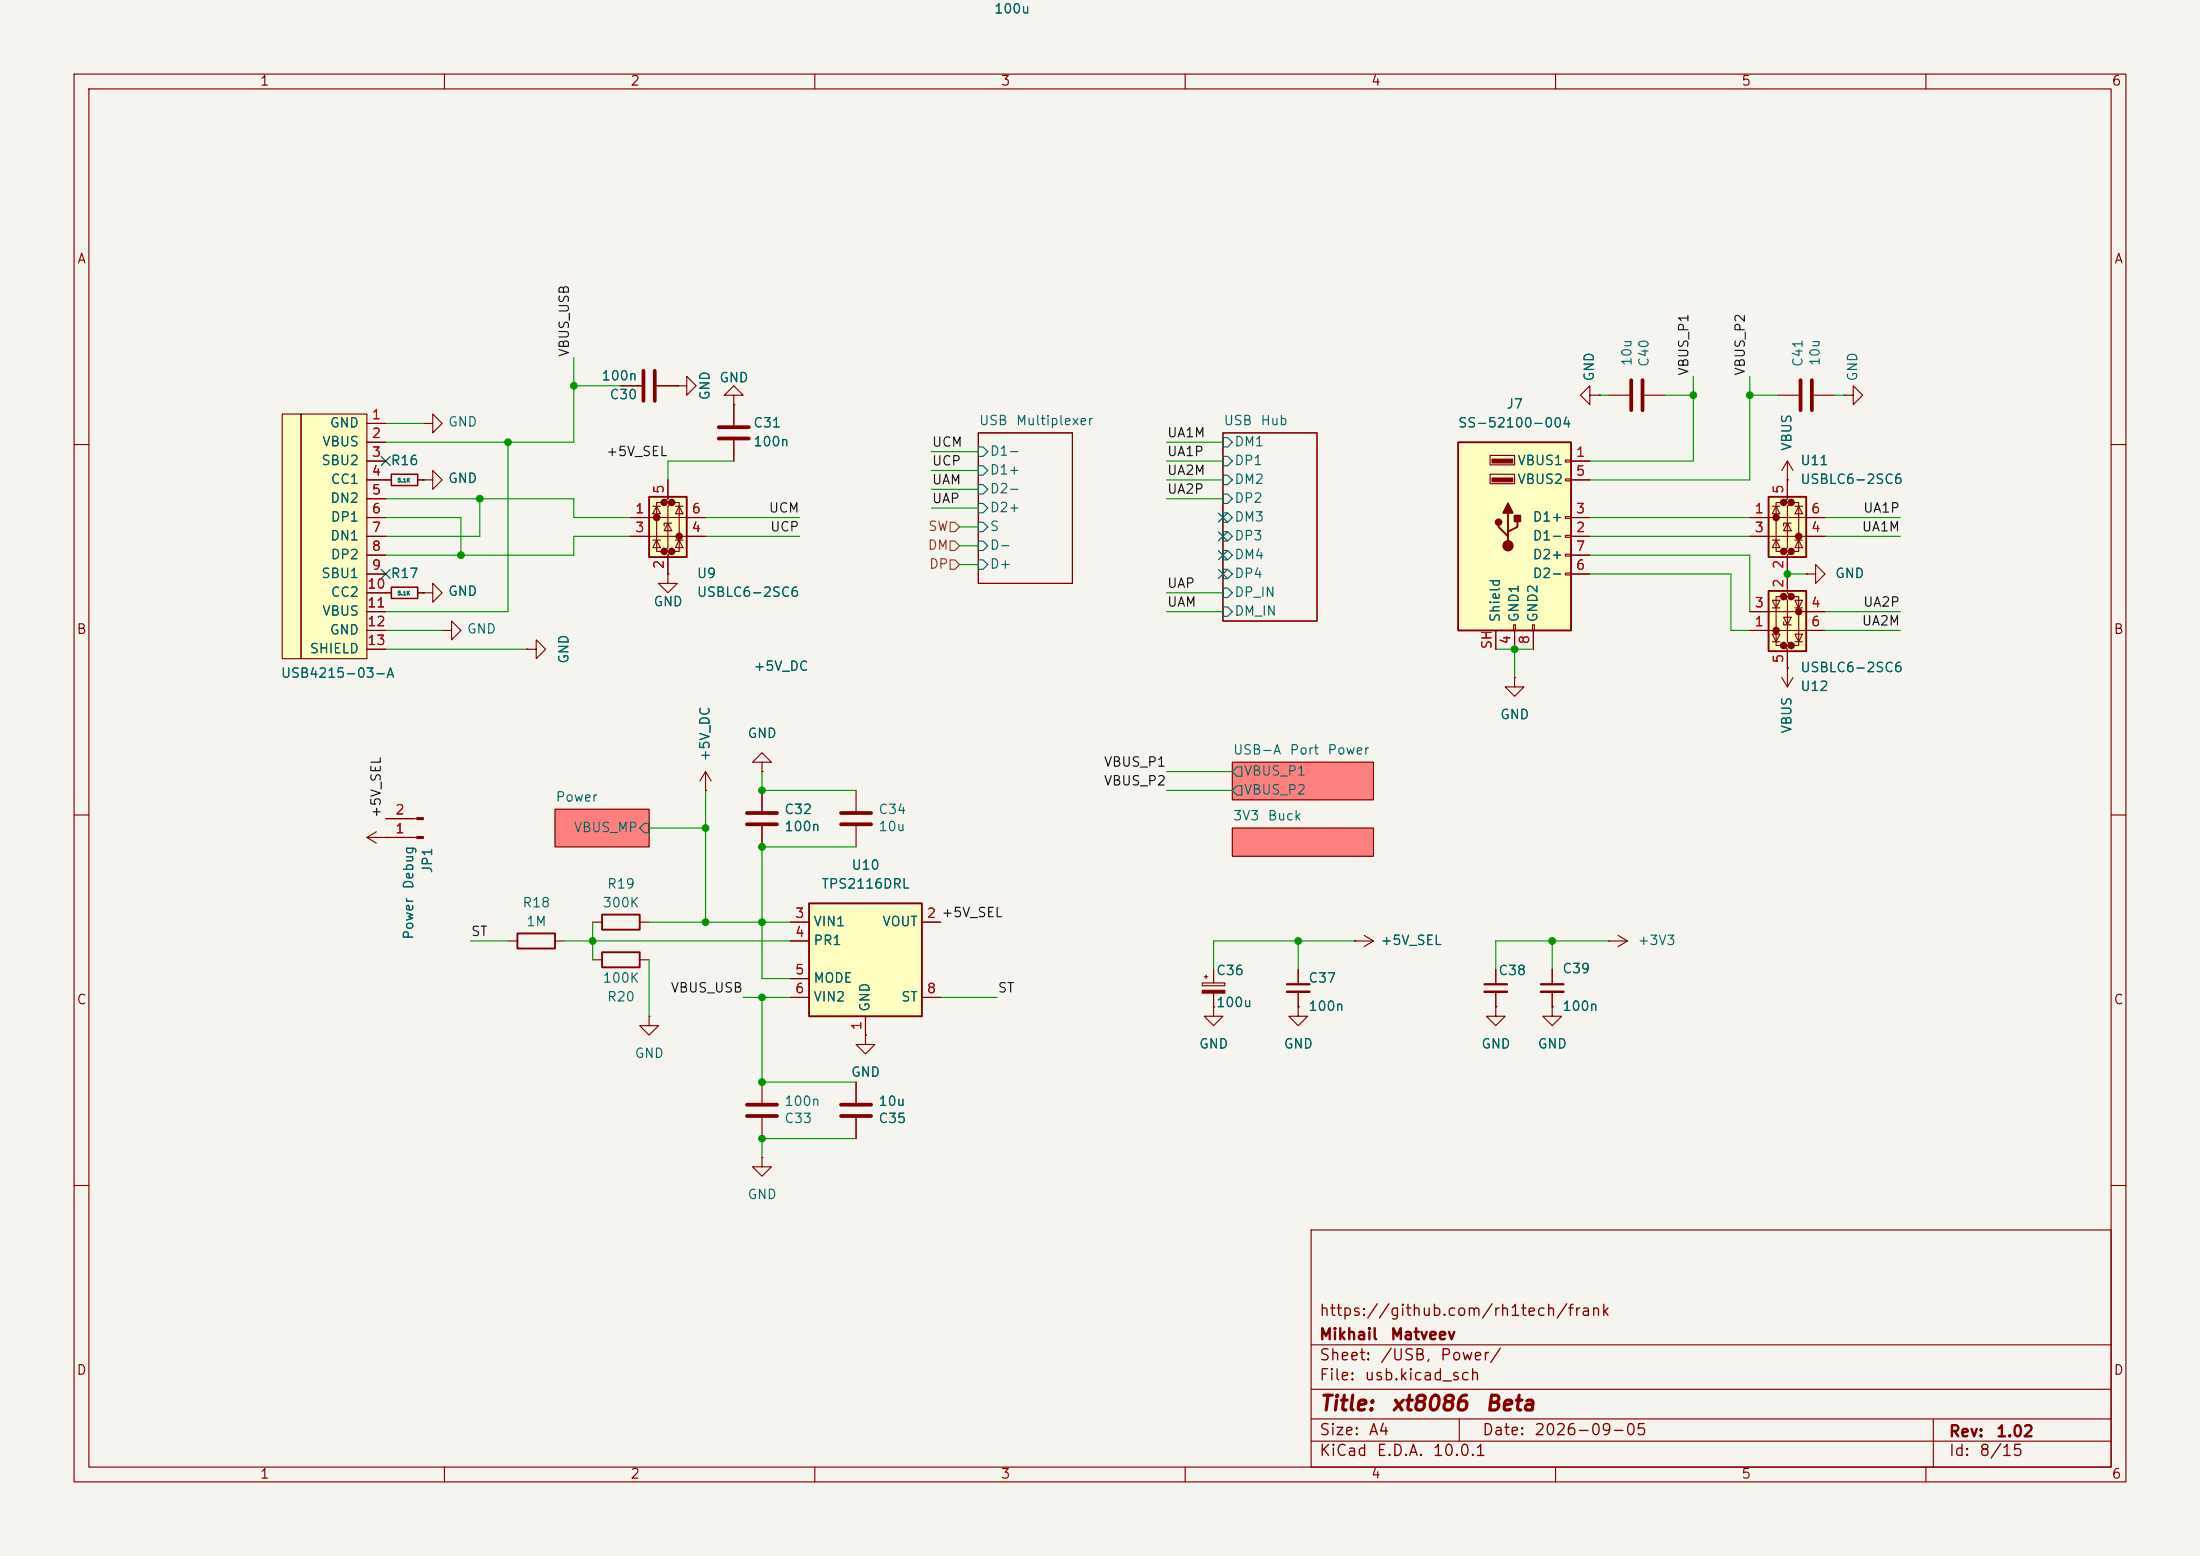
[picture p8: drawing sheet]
<svg xmlns="http://www.w3.org/2000/svg" width="297mm" height="210mm" viewBox="0 0 297 210" stroke-linecap="round" stroke-linejoin="round" font-family="sans-serif">
<path d="M0 0h297v210h-297z" fill="#f5f4ef" stroke="#f5f4ef" stroke-width=".14"/>
<g fill="none" stroke="#840000" stroke-width=".15">
<path d="M10 10h277v190h-277zM12 12h273v186h-273zM60 10v2M110 10v2M160 10v2M210 10v2M260 10v2M132.1 58.4h12.7v20.3h-12.7zM165.1 58.4h12.7v25.4h-12.7zM10 60h2M285 60h2M10 110h2"/>
<path d="M74.9 109.2h12.7v5.1h-12.7zM102.9 106.7v2.8M102.9 111.5v2.8M166.4 102.9h19v5.1h-19zM166.4 111.8h19v3.8h-19zM285 110h2M10 160h2M177 166h108v32h-108zM285 160h2M60 198v2M110 198v2M160 198v2"/>
<path d="M177 194.5h108M177 191.5h108M177 187.5h108M177 181.5h108M197 191.5v3M210 198v2M260 198v2M261 191.5v6.5"/>
</g>
<g fill="#ff7f7f" stroke="#ff7f7f" stroke-width=".14">
<path d="M166.4 102.9h19v5.1h-19z"/>
<path d="M74.9 109.2h12.7v5.1h-12.7z"/>
<path d="M166.4 111.8h19v3.8h-19z"/>
</g>
<g fill="none" stroke="#006464" stroke-width=".15">
<path d="M165.1 59.1h.6l.7 .6-.7 .6h-.6zM132.1 75.6h.6l.6 .6-.6 .6h-.6zM132.1 73h.6l.6 .7-.6 .6h-.6zM132.1 70.5h.6l.6 .6-.6 .7h-.6zM132.1 62.9h.6l.6 .6-.6 .6h-.6zM132.1 60.3h.6l.6 .7-.6 .6h-.6zM132.1 67.9h.6l.6 .7-.6 .6h-.6zM132.1 65.4h.6l.6 .6-.6 .7h-.6zM165.1 64.1h.6l.7 .7-.7 .6h-.6zM165.1 69.2h.6l.7 .7-.7 .6h-.6zM165.1 74.3h.6l.7 .6-.7 .7h-.6zM165.1 61.6h.6l.7 .6-.7 .7h-.6z"/>
<path d="M165.1 66.7h.6l.7 .6-.7 .6h-.6zM165.1 71.8h.6l.7 .6-.7 .6h-.6zM165.1 76.8h.6l.7 .7-.7 .6h-.6zM165.1 79.4h.6l.7 .6-.7 .6h-.6zM165.1 81.9h.6l.7 .7-.7 .6h-.6zM87 111.1h.6v1.3h-.6l-.6-.6zM166.4 104.1l.6-.6h.6v1.3h-.6zM167 106h.6v1.3h-.6l-.6-.6z"/>
</g>
<path d="M100.8 109.7h4.1M100.8 111.3h4.1" fill="none" stroke="#840000" stroke-width=".51"/>
<path d="M109.2 121.9h15.3v15.3h-15.3z" fill="#ffffc2"/>
<path d="M109.2 121.9h15.3v15.3h-15.3z" fill="none" stroke="#840000" stroke-width=".25"/>
<g fill="none" stroke="#840000" stroke-width=".15">
<path d="M91.4 52.1h1.3v-1.3l1.3 1.3-1.3 1.2v-1.2M91.4 52.1h.1M99.1 53.3h1.2l-1.2-1.2-1.3 1.2h1.3v1.3M99.1 54.6h.1M99.1 54.6v2.8M99.1 59.4v2.8M115.6 106.7v2.8M115.6 111.5v2.8M106.7 124.5h2.5M106.7 127h2.5M106.7 132.1h2.5M106.7 134.6h2.5"/>
<path d="M116.8 137.2v2.5M124.5 124.5h2.5M124.5 134.6h2.5"/>
</g>
<path d="M97 57.7h4.1M97 59.2h4.1M113.5 109.7h4.1M113.5 111.3h4.1" fill="none" stroke="#840000" stroke-width=".51"/>
<path d="M87.6 67.1h5.1v8.1h-5.1z" fill="#ffffc2"/>
<g fill="#840000" stroke="#840000" stroke-width=".51">
<circle cx="88.6" cy="69.8" r=".25"/>
<circle cx="89.7" cy="67.8" r=".25"/>
<circle cx="89.7" cy="74.4" r=".25"/>
<circle cx="90.7" cy="67.8" r=".25"/>
<circle cx="90.7" cy="74.4" r=".25"/>
<circle cx="91.7" cy="72.4" r=".25"/>
</g>
<g fill="none" stroke="#840000" stroke-width=".15">
<path d="M57.1 57.2h1.3v-1.3l1.3 1.3-1.3 1.2v-1.2M57.1 57.2h.1M85.1 69.9h10.1M85.1 72.4h10.1M88.1 72.9h1.1M88.1 68.3h1.1M88.6 68.3l.6 1h-1.1zM88.6 72.9l.6 1h-1.1zM89.7 67.8h-1.1v6.6h1.1M90.2 64.8v2.5l-.5 .5h1l-.5 .5v5.6l-.5 .5h1l-.5 .5v2.6M90.2 70.6l.5 1h-1zM90.2 77.5v1.2h1.2l-1.2 1.3-1.3-1.3h1.3"/>
<path d="M90.2 77.5h.1M90.7 70.6h-1v.4M90.7 67.8h1v6.6h-1M91.2 72.9h1M91.2 68.3h1M91.7 68.3l.5 1h-1zM91.7 72.9l.5 1h-1zM52.1 80h.7M56.4 80h.7M59.7 85.1h1.3v-1.3l1.2 1.3-1.2 1.3v-1.3M59.7 85.1h.1M71.1 87.6h1.3v-1.2l1.3 1.2-1.3 1.3v-1.3"/>
<path d="M71.1 87.6h.1M204.5 91.4v1.3h1.2l-1.2 1.3-1.3-1.3h1.3M204.5 91.4h.1M240.5 91.4l.8 1.3M241.3 90.2h.1M241.3 90.2v2.5M242.1 91.4l-.8 1.3M209.5 135.9v1.3h1.3l-1.3 1.2-1.2-1.2h1.2M209.5 135.9h.1M209.5 130.8v2M209.5 133.9v2M217.2 127h.1"/>
<path d="M217.2 127h2.5M218.4 126.2l1.3 .8M219.7 127l-1.3 .8"/>
</g>
<path d="M87.6 67.1h5.1v8.1h-5.1z" fill="none" stroke="#840000" stroke-width=".25"/>
<path d="M208 132.8h3.1" fill="none" stroke="#840000" stroke-width=".3"/>
<path d="M208 133.9h3.1" fill="none" stroke="#840000" stroke-width=".33"/>
<path d="M52.8 79.2h3.6v1.6h-3.6z" fill="none" stroke="#840000" stroke-width=".2"/>
<g fill="#ffffc2">
<path d="M38.1 55.9h2.5v33h-2.5z"/>
<path d="M40.6 55.9h8.9v33h-8.9z"/>
</g>
<g fill="none" stroke="#840000" stroke-width=".15">
<path d="M38.1 55.9h2.5v33h-2.5zM40.6 55.9h8.9v33h-8.9zM49.5 57.2h2.6M49.5 59.7h2.6M214.6 53.3v-1.2l-1.2 1.2 1.2 1.3v-1.3h1.3M215.9 53.3h.1M217.2 53.3h2.8M222 53.3h2.8M240 53.3h2.8M244.9 53.3h2.7M248.9 53.3h1.3v1.3l1.3-1.3-1.3-1.2v1.2M248.9 53.3h.1"/>
<path d="M49.5 62.2h2.6M49.5 64.8h3.3M49.5 67.3h2.6M49.5 69.9h2.6M49.5 72.4h2.6M49.5 74.9h2.6M49.5 77.5h2.6M56.4 64.8h.7M57.1 64.8h1.3v-1.3l1.3 1.3-1.3 1.2v-1.2M57.1 64.8h.1M241.3 64.8h.1M241.3 62.2l-.8 1.3"/>
<path d="M241.3 62.2l.8 1.3M241.3 62.2v2.6M49.5 80h2.6M49.5 82.6h2.6M49.5 85.1h2.6M49.5 87.6h2.6M57.1 80h1.3v-1.3l1.3 1.3-1.3 1.3v-1.3M57.1 80h.1"/>
</g>
<path d="M52.8 64h3.6v1.5h-3.6z" fill="none" stroke="#840000" stroke-width=".2"/>
<path d="M220.2 51.3v4.1M221.7 51.3v4.1M243.1 51.3v4.1M244.6 51.3v4.1" fill="none" stroke="#840000" stroke-width=".51"/>
<path d="M238.8 79.8h5v8.1h-5z" fill="#ffffc2"/>
<g fill="#840000" stroke="#840000" stroke-width=".51">
<circle cx="239.8" cy="85.1" r=".25"/>
<circle cx="240.8" cy="87.1" r=".25"/>
<circle cx="240.8" cy="80.5" r=".25"/>
<circle cx="241.8" cy="87.1" r=".25"/>
<circle cx="241.8" cy="80.5" r=".25"/>
<circle cx="242.8" cy="82.5" r=".25"/>
</g>
<g fill="none" stroke="#840000" stroke-width=".15">
<path d="M241.3 77.5v2.5l.5 .5h-1l.5 .5v5.6l.5 .5h-1l.5 .5v2.6M243.8 77.5h1.3v-1.3l1.3 1.3-1.3 1.2v-1.2M243.8 77.5h.1M236.2 85.1h10.2M236.2 82.6h10.2M239.3 85.6h1l-.5 1zM239.3 81h1l-.5 1zM239.3 82h1M239.3 86.6h1M240.8 83.9v.4h1M240.8 83.3h1l-.5 1zM240.8 80.5h-1v6.6h1"/>
<path d="M241.8 80.5h1v6.6h-1M242.3 85.6h1l-.5 1zM242.3 81h1l-.5 1zM242.3 82h1M242.3 86.6h1M68.6 127h1.2M74.9 127h1.3M87.6 137.2v1.2h-1.2l1.2 1.3 1.3-1.3h-1.3M87.6 137.2h.1M116.8 139.7v1.3h1.3l-1.3 1.2-1.2-1.2h1.2M116.8 139.7h.1M115.6 146.1v2.7"/>
<path d="M115.6 150.9v2.8"/>
</g>
<path d="M238.8 79.8h5v8.1h-5zM69.8 126h5.1v2h-5.1z" fill="none" stroke="#840000" stroke-width=".25"/>
<path d="M113.5 150.6h4.1M113.5 149.1h4.1" fill="none" stroke="#840000" stroke-width=".51"/>
<path d="M196.8 59.7h15.3v25.4h-15.3z" fill="#ffffc2"/>
<path d="M196.8 59.7h15.3v25.4h-15.3zM202.3 70.5v.6l1.3 1.3v.6M203.6 69.2v2.6M204.9 69.9v1.2l-1.3 .7v.6M81.3 128.5h5.1v2.1h-5.1z" fill="none" stroke="#840000" stroke-width=".25"/>
<g fill="#840000" stroke="#840000" stroke-width=".25">
<path d="M203.6 67.9l.6 1.3h-1.3z"/>
<path d="M204.5 69.6h.7v.8h-.7z"/>
<circle cx="202.3" cy="70.5" r=".38"/>
<circle cx="203.6" cy="73.7" r=".63"/>
</g>
<g fill="#840000" stroke="#840000" stroke-width=".15">
<path d="M201.4 62h2.8v.5h-2.8z"/>
<path d="M201.4 64.5h2.8v.5h-2.8z"/>
</g>
<g fill="none" stroke="#840000" stroke-width=".15">
<path d="M201.2 61.5h3.3v1.2h-3.3zM201.2 64h3.3v1.3h-3.3zM211.3 62.1h.8v.3h-.8zM211.3 64.6h.8v.3h-.8zM211.3 69.7h.8v.3h-.8zM211.3 72.3h.8v.2h-.8zM211.3 74.8h.8v.3h-.8zM211.3 77.3h.8v.3h-.8zM212.1 62.2h2.5M212.1 72.4h2.5M212.1 69.9h2.5M212.1 64.8h2.5"/>
<path d="M212.1 77.5h2.5M212.1 74.9h2.5M201.9 85.1v2.5M204.3 84.3h.3v.8h-.3zM204.5 85.1v2.5M206.9 84.3h.2v.8h-.2zM207 85.1v2.5M80 129.5h1.3M86.4 129.5h1.2M102.9 146.1v2.7M102.9 150.9v2.8"/>
</g>
<path d="M100.8 150.6h4.1M100.8 149.1h4.1" fill="none" stroke="#840000" stroke-width=".51"/>
<path d="M238.8 67.1h5v8.1h-5z" fill="#ffffc2"/>
<g fill="#840000" stroke="#840000" stroke-width=".51">
<circle cx="239.8" cy="69.8" r=".25"/>
<circle cx="240.8" cy="67.8" r=".25"/>
<circle cx="240.8" cy="74.4" r=".25"/>
<circle cx="241.8" cy="67.8" r=".25"/>
<circle cx="241.8" cy="74.4" r=".25"/>
<circle cx="242.8" cy="72.4" r=".25"/>
</g>
<g fill="none" stroke="#840000" stroke-width=".15">
<path d="M49.5 57.2h2.6M49.5 59.7h2.6M83.8 52.1h2.8M88.6 52.1h2.8M91.4 52.1h.1M99.1 54.6h.1M99.1 54.6v2.8M99.1 59.4v2.8M215.9 53.3h.1M49.5 69.9h2.6M49.5 72.4h2.6M49.5 62.2h2.6"/>
<path d="M49.5 64.8h3.3M49.5 67.3h2.6M49.5 74.9h2.6M49.5 77.5h2.6M56.4 64.8h.7M57.1 64.8h.1M85.1 69.9h2.5M85.1 72.4h2.5M90.2 77.5h.1M90.2 64.8v2.5M90.2 74.9v2.6M92.7 69.9h2.5"/>
<path d="M92.7 72.4h2.5M212.1 69.9h2.5M212.1 72.4h2.5M212.1 62.2h2.5M212.1 64.8h2.5M212.1 74.9h2.5M212.1 77.5h2.5M236.2 69.9h10.2M236.2 72.4h10.2M239.3 72.9h1M239.3 68.3h1M239.8 68.3l.5 1h-1z"/>
<path d="M239.8 72.9l.5 1h-1zM240.8 67.8h-1v6.6h1M241.3 64.8v2.5l-.5 .5h1l-.5 .5v5.6l-.5 .5h1l-.5 .5v5.1M241.3 70.6l.5 1h-1zM241.3 64.8h.1M241.8 70.6h-1v.4M241.8 67.8h1v6.6h-1M242.3 72.9h1M242.3 68.3h1M242.8 68.3l.5 1h-1zM242.8 72.9l.5 1h-1zM243.8 77.5h.1"/>
<path d="M49.5 80h3.3M49.5 82.6h2.6M49.5 85.1h2.6M49.5 87.6h2.6M56.4 80h.7M57.1 80h.1M71.1 87.6h.1M201.9 85.1v2.5M204.5 91.4h.1M204.5 85.1v2.5M207 85.1v2.5M236.2 82.6h2.6"/>
<path d="M236.2 85.1h2.6M241.3 90.2h.1M241.3 87.6v2.6M243.8 82.6h2.6M243.8 85.1h2.6M49.5 113l1.3 .8M49.5 113h6.8M50.8 112.3l-1.3 .7M52.1 113h.1M52.1 110.5h4.2M95.2 106.7h.1M95.2 104.1l-.7 1.3"/>
<path d="M95.2 104.1l.8 1.3M95.2 104.1v2.6M102.9 102.9h1.2l-1.2-1.3-1.3 1.3h1.3v1.2M102.9 104.1h.1M102.9 106.7v2.8M102.9 111.5v2.8M80 124.5h1.3M86.4 124.5h1.2M106.7 127h2.5M106.7 124.5h2.5M106.7 132.1h2.5M106.7 134.6h2.5"/>
<path d="M116.8 139.7h.1M116.8 137.2v2.5M124.5 124.5h2.5M124.5 134.6h2.5M162.3 132.7h3.1v.3h-3.1zM162.6 131.8h.5M162.8 131.6v.5M163.8 135.9v1.3h1.3l-1.3 1.2-1.2-1.2h1.2M163.8 135.9h.1M163.8 130.8v1.9M163.8 134v1.9M175.3 135.9v1.3h1.2l-1.2 1.2-1.3-1.2h1.3"/>
<path d="M175.3 135.9h.1M175.3 130.8v2M175.3 133.9v2M182.9 127h.1M182.9 127h2.5M184.1 126.2l1.3 .8M185.4 127l-1.3 .8M201.9 135.9v1.3h1.3l-1.3 1.2-1.2-1.2h1.2M201.9 135.9h.1M201.9 130.8v2M201.9 133.9v2M209.5 135.9h.1"/>
<path d="M209.5 130.8v2M209.5 133.9v2M102.9 156.2v1.3h-1.3l1.3 1.3 1.2-1.3h-1.2M102.9 156.2h.1M115.6 146.1v2.7M115.6 150.9v2.8"/>
</g>
<path d="M238.8 67.1h5v8.1h-5zM81.3 123.4h5.1v2.1h-5.1z" fill="none" stroke="#840000" stroke-width=".25"/>
<path d="M173.7 132.8h3.1M200.4 132.8h3.1" fill="none" stroke="#840000" stroke-width=".3"/>
<path d="M173.7 133.9h3.1M200.4 133.9h3.1" fill="none" stroke="#840000" stroke-width=".33"/>
<path d="M86.9 50v4.1M88.4 50v4.1" fill="none" stroke="#840000" stroke-width=".51"/>
<g fill="#840000" stroke="#840000" stroke-width=".15">
<path d="M162.3 133.7h3.1v.3h-3.1z"/>
<path d="M56.3 112.9h.8v.3h-.8z"/>
<path d="M56.3 110.4h.8v.2h-.8z"/>
</g>
<path d="M128.3 70.5h.6l.6 .6-.6 .7h-.6zM128.3 73h.6l.6 .7-.6 .6h-.6zM128.3 75.6h.6l.6 .6-.6 .6h-.6z" fill="none" stroke="#725600" stroke-width=".15"/>
<g fill="none" stroke="#009600" stroke-width=".15">
<path d="M52.1 57.2h5M68.6 59.7v22.9h-16.5M77.5 48.3v11.4h-25.4M77.5 52.1h6.3M157.5 59.7h7.6M215.9 53.3h1.3M224.8 53.3h3.8M228.6 50.8v11.4h-14M236.2 50.8v14h-21.6M236.2 53.3h3.8M247.6 53.3h1.3M52.1 67.3h25.4v2.6h7.6"/>
<path d="M52.1 69.9h10.1v5M64.8 67.3v5.1h-12.7M85.1 72.4h-7.6v2.5h-25.4M95.2 69.9h12.7M95.2 72.4h12.7M99.1 62.2h-8.9v2.6M125.7 66h6.4M125.7 63.5h6.4M125.7 61h6.4M125.7 68.6h6.4M129.5 73.7h2.6M129.5 76.2h2.6"/>
<path d="M129.5 71.1h2.6M157.5 64.8h7.6M157.5 62.2h7.6M157.5 67.3h7.6M214.6 74.9h21.6v7.7M214.6 69.9h21.6M214.6 77.5h19.1v7.6h2.5M214.6 72.4h21.6M241.3 77.5h2.5M246.4 69.9h10.1M246.4 72.4h10.1M52.1 85.1h7.6"/>
<path d="M52.1 87.6h19M157.5 80h7.6M157.5 82.6h7.6M201.9 87.6h5.1M204.5 87.6v3.8M246.4 82.6h10.1M246.4 85.1h10.1M87.6 111.8h7.6M95.2 106.7v17.8M102.9 104.1v2.6h12.7M115.6 114.3h-12.7v17.8h3.8M157.5 106.7h8.9"/>
<path d="M157.5 104.1h8.9M63.5 127h5.1M76.2 127h30.5M80 124.5v5M87.6 129.5v7.7M87.6 124.5h19.1M100.3 134.6h6.4M102.9 134.6v11.5h12.7M127 134.6h7.6M175.3 127v3.8M182.9 127h-19.1v3.8M209.5 127v3.8"/>
<path d="M217.2 127h-15.3v3.8M115.6 153.7h-12.7v2.5"/>
</g>
<path d="M51.5 76.9l1.2 1.2M51.5 61.6l1.2 1.2M52.7 76.9l-1.2 1.2M52.7 61.6l-1.2 1.2M164.5 69.2l1.2 1.3M164.5 71.8l1.2 1.2M164.5 76.9l1.2 1.2M164.5 74.3l1.2 1.2M165.7 69.2l-1.2 1.3M165.7 71.8l-1.2 1.2M165.7 76.9l-1.2 1.2M165.7 74.3l-1.2 1.2" fill="none" stroke="#000084" stroke-width=".15"/>
<g fill="#009600" stroke="#009600" stroke-width=".14">
<circle cx="68.6" cy="59.7" r=".46"/>
<circle cx="64.8" cy="67.3" r=".46"/>
<circle cx="62.2" cy="74.9" r=".46"/>
<circle cx="102.9" cy="124.5" r=".46"/>
<circle cx="102.9" cy="134.6" r=".46"/>
<circle cx="175.3" cy="127" r=".46"/>
<circle cx="95.2" cy="124.5" r=".46"/>
<circle cx="95.2" cy="111.8" r=".46"/>
<circle cx="102.9" cy="106.7" r=".46"/>
<circle cx="80" cy="127" r=".46"/>
<circle cx="102.9" cy="146.1" r=".46"/>
<circle cx="102.9" cy="153.7" r=".46"/>
<circle cx="102.9" cy="114.3" r=".46"/>
<circle cx="241.3" cy="77.5" r=".46"/>
<circle cx="236.2" cy="53.3" r=".46"/>
<circle cx="228.6" cy="53.3" r=".46"/>
<circle cx="204.5" cy="87.6" r=".46"/>
<circle cx="209.5" cy="127" r=".46"/>
<circle cx="77.5" cy="52.1" r=".46"/>
</g>
<g font-size="2" fill="#840000">
<text x="178" y="190.9">Title:</text>
<text x="187.7" y="190.9">xt8086</text>
<text x="200.4" y="190.9">Beta</text>
</g>
<g font-size="1.5" fill="#840000">
<text x="178" y="178">https://github.com/rh1tech/frank</text>
<text x="178" y="184">Sheet:</text>
<text x="178" y="181.2">Mikhail</text>
<text x="186.2" y="184">/USB,</text>
<text x="187.6" y="181.2">Matveev</text>
<text x="194.3" y="184">Power/</text>
<text x="178" y="186.7">File:</text>
<text x="184.1" y="186.7">usb.kicad_sch</text>
<text x="178" y="196.9">KiCad</text>
<text x="178" y="194.1">Size:</text>
<text x="184.7" y="194.1">A4</text>
<text x="185.7" y="196.9">E.D.A.</text>
<text x="193.3" y="196.9">10.0.1</text>
<text x="200" y="194.1">Date:</text>
<text x="207" y="194.1">2026-09-05</text>
<text x="263" y="194.3">Rev:</text>
<text x="263" y="196.9">Id:</text>
<text x="267.1" y="196.9">8/15</text>
<text x="269.4" y="194.3">1.02</text>
</g>
<g font-size="1.3" fill="#006464">
<text x="134.1" y="2.1">100u</text>
<text x="81.1" y="51.7">100n</text>
<text x="97" y="51.9">GND</text>
<text x="215.5" y="51.6" transform="rotate(-90 215.5 51.6)">GND</text>
<text x="220.6" y="49.5" transform="rotate(-90 220.6 49.5)">10u</text>
<text x="222.9" y="49.6" transform="rotate(-90 222.9 49.6)">C40</text>
<text x="243.7" y="49.6" transform="rotate(-90 243.7 49.6)">C41</text>
<text x="246" y="49.5" transform="rotate(-90 246 49.5)">10u</text>
<text x="251.1" y="51.6" transform="rotate(-90 251.1 51.6)">GND</text>
<text x="44.4" y="58">GND</text>
<text x="60.4" y="57.9">GND</text>
<text x="82.2" y="54.2">C30</text>
<text x="96.1" y="54.1" transform="rotate(-90 96.1 54.1)">GND</text>
<text x="101.6" y="58">C31</text>
<text x="132.1" y="57.7">USB</text>
<text x="137.1" y="57.7">Multiplexer</text>
<text x="165.1" y="57.7">USB</text>
<text x="170.1" y="57.7">Hub</text>
<text x="196.7" y="58">SS-52100-004</text>
<text x="203.3" y="55.5">J7</text>
<text x="43.3" y="63.1">SBU2</text>
<text x="43.4" y="60.6">VBUS</text>
<text x="44.6" y="65.6">CC1</text>
<text x="52.7" y="63.1">R16</text>
<text x="60.4" y="65.5">GND</text>
<text x="101.6" y="60.6">100n</text>
<text x="133.5" y="64.4">D1+</text>
<text x="133.5" y="61.8">D1-</text>
<text x="166.6" y="60.6">DM1</text>
<text x="166.6" y="65.6">DM2</text>
<text x="166.6" y="63.1">DP1</text>
<text x="204.8" y="63.1">VBUS1</text>
<text x="204.8" y="65.6">VBUS2</text>
<text x="242.2" y="61" transform="rotate(-90 242.2 61)">VBUS</text>
<text x="243" y="63.1">U11</text>
<text x="243" y="65.6">USBLC6-2SC6</text>
<text x="44.5" y="68.2">DN2</text>
<text x="44.6" y="70.7">DP1</text>
<text x="133.5" y="72">S</text>
<text x="133.5" y="69.4">D2+</text>
<text x="133.5" y="66.9">D2-</text>
<text x="166.6" y="70.7">DM3</text>
<text x="166.6" y="68.2">DP2</text>
<text x="206.8" y="70.7">D1+</text>
<text x="44.5" y="73.3">DN1</text>
<text x="44.6" y="75.8">DP2</text>
<text x="133.5" y="77.1">D+</text>
<text x="133.5" y="74.5">D-</text>
<text x="166.6" y="75.8">DM4</text>
<text x="166.6" y="73.3">DP3</text>
<text x="206.8" y="73.3">D1-</text>
<text x="206.8" y="75.8">D2+</text>
<text x="43.3" y="78.3">SBU1</text>
<text x="43.4" y="83.4">VBUS</text>
<text x="44.6" y="80.9">CC2</text>
<text x="52.7" y="78.3">R17</text>
<text x="60.4" y="80.7">GND</text>
<text x="88.1" y="82.1">GND</text>
<text x="94" y="80.9">USBLC6-2SC6</text>
<text x="94" y="78.3">U9</text>
<text x="166.6" y="83.4">DM_IN</text>
<text x="166.6" y="78.3">DP4</text>
<text x="166.6" y="80.9">DP_IN</text>
<text x="206.8" y="78.3">D2-</text>
<text x="247.7" y="78.3">GND</text>
<text x="41.7" y="88.5">SHIELD</text>
<text x="44.4" y="86">GND</text>
<text x="63" y="85.8">GND</text>
<text x="77.1" y="89.7" transform="rotate(-90 77.1 89.7)">GND</text>
<text x="202.8" y="84.1" transform="rotate(-90 202.8 84.1)">Shield</text>
<text x="205.3" y="84.1" transform="rotate(-90 205.3 84.1)">GND1</text>
<text x="207.9" y="84.1" transform="rotate(-90 207.9 84.1)">GND2</text>
<text x="37.8" y="91.8">USB4215-03-A</text>
<text x="101.6" y="90.9">+5V_DC</text>
<text x="243" y="93.6">U12</text>
<text x="243" y="91">USBLC6-2SC6</text>
<text x="100.8" y="99.9">GND</text>
<text x="202.4" y="97.4">GND</text>
<text x="242.2" y="99.1" transform="rotate(-90 242.2 99.1)">VBUS</text>
<text x="96.1" y="102.9" transform="rotate(-90 96.1 102.9)">+5V_DC</text>
<text x="166.4" y="102.2">USB-A</text>
<text x="167.8" y="105">VBUS_P1</text>
<text x="167.8" y="107.5">VBUS_P2</text>
<text x="174" y="102.2">Port</text>
<text x="179.1" y="102.2">Power</text>
<text x="74.9" y="108.5">Power</text>
<text x="77.4" y="112.6">VBUS_MP</text>
<text x="105.8" y="112.5">100n</text>
<text x="105.8" y="110.2">C32</text>
<text x="118.5" y="110.2">C34</text>
<text x="118.5" y="112.5">10u</text>
<text x="166.4" y="111">3V3</text>
<text x="171" y="111">Buck</text>
<text x="58.6" y="118" transform="rotate(-90 58.6 118)">JP1</text>
<text x="114.9" y="117.7">U10</text>
<text x="56.1" y="120.1" transform="rotate(-90 56.1 120.1)">Debug</text>
<text x="70.4" y="122.8">R18</text>
<text x="71" y="125.3">1M</text>
<text x="81.3" y="122.8">300K</text>
<text x="81.9" y="120.2">R19</text>
<text x="109.7" y="125.3">VIN1</text>
<text x="110.8" y="120.2">TPS2116DRL</text>
<text x="119" y="125.3">VOUT</text>
<text x="56.1" y="126.9" transform="rotate(-90 56.1 126.9)">Power</text>
<text x="109.7" y="127.9">PR1</text>
<text x="164.1" y="131.9">C36</text>
<text x="186.3" y="127.9">+5V_SEL</text>
<text x="202.2" y="131.9">C38</text>
<text x="210.8" y="131.7">C39</text>
<text x="221" y="127.9">+3V3</text>
<text x="81.3" y="132.9">100K</text>
<text x="81.9" y="135.5">R20</text>
<text x="109.7" y="132.9">MODE</text>
<text x="109.7" y="135.5">VIN2</text>
<text x="117.7" y="136.7" transform="rotate(-90 117.7 136.7)">GND</text>
<text x="121.6" y="135.5">ST</text>
<text x="164.1" y="136.2">100u</text>
<text x="176.5" y="136.8">100n</text>
<text x="176.5" y="132.9">C37</text>
<text x="210.8" y="136.8">100n</text>
<text x="85.6" y="143.1">GND</text>
<text x="161.8" y="141.8">GND</text>
<text x="173.2" y="141.8">GND</text>
<text x="199.9" y="141.8">GND</text>
<text x="207.5" y="141.8">GND</text>
<text x="105.8" y="149.6">100n</text>
<text x="114.8" y="145.6">GND</text>
<text x="118.5" y="149.6">10u</text>
<text x="105.8" y="151.9">C33</text>
<text x="118.5" y="151.9">C35</text>
<text x="100.8" y="162.2">GND</text>
</g>
<g font-size="1.3" fill="#840000">
<text x="35" y="11.9">1</text>
<text x="85" y="11.9">2</text>
<text x="135" y="11.9">3</text>
<text x="185" y="11.9">4</text>
<text x="235" y="11.9">5</text>
<text x="285" y="11.9">6</text>
<text x="10.3" y="35.9">A</text>
<text x="285.3" y="35.9">A</text>
<text x="10.3" y="85.9">B</text>
<text x="285.3" y="85.9">B</text>
<text x="10.3" y="135.9">C</text>
<text x="285.3" y="135.9">C</text>
<text x="10.3" y="185.9">D</text>
<text x="285.3" y="185.9">D</text>
<text x="35" y="199.9">1</text>
<text x="85" y="199.9">2</text>
<text x="135" y="199.9">3</text>
<text x="185" y="199.9">4</text>
<text x="235" y="199.9">5</text>
<text x="285" y="199.9">6</text>
</g>
<g font-size="1.3" fill="#0f0f0f">
<text x="77.1" y="48.3" transform="rotate(-90 77.1 48.3)">VBUS_USB</text>
<text x="228.3" y="50.8" transform="rotate(-90 228.3 50.8)">VBUS_P1</text>
<text x="235.9" y="50.8" transform="rotate(-90 235.9 50.8)">VBUS_P2</text>
<text x="157.5" y="59.3">UA1M</text>
<text x="81.7" y="61.9">+5V_SEL</text>
<text x="125.7" y="60.6">UCM</text>
<text x="125.7" y="65.7">UAM</text>
<text x="125.7" y="63.2">UCP</text>
<text x="157.5" y="61.9">UA1P</text>
<text x="157.5" y="64.4">UA2M</text>
<text x="103.7" y="69.5">UCM</text>
<text x="125.7" y="68.2">UAP</text>
<text x="157.5" y="67">UA2P</text>
<text x="251.4" y="69.5">UA1P</text>
<text x="103.9" y="72">UCP</text>
<text x="251.3" y="72">UA1M</text>
<text x="157.5" y="82.2">UAM</text>
<text x="157.5" y="79.7">UAP</text>
<text x="251.4" y="82.2">UA2P</text>
<text x="251.3" y="84.7">UA2M</text>
<text x="148.9" y="106.3">VBUS_P2</text>
<text x="148.9" y="103.8">VBUS_P1</text>
<text x="51.7" y="110.5" transform="rotate(-90 51.7 110.5)">+5V_SEL</text>
<text x="63.5" y="126.7">ST</text>
<text x="90.5" y="134.3">VBUS_USB</text>
<text x="134.6" y="134.3">ST</text>
</g>
<g font-size="1.3" fill="#a90000">
<text x="50.1" y="56.9">1</text>
<text x="50.1" y="59.4">2</text>
<text x="50.1" y="62">3</text>
<text x="50.1" y="64.5">4</text>
<text x="212.7" y="62">1</text>
<text x="212.7" y="64.5">5</text>
<text x="50.1" y="67.1">5</text>
<text x="50.1" y="69.6">6</text>
<text x="85.7" y="69.6">1</text>
<text x="89.9" y="66.7" transform="rotate(-90 89.9 66.7)">5</text>
<text x="93.3" y="69.6">6</text>
<text x="212.7" y="69.6">3</text>
<text x="236.8" y="69.6">1</text>
<text x="241" y="66.7" transform="rotate(-90 241 66.7)">5</text>
<text x="244.4" y="69.6">6</text>
<text x="50.1" y="72.1">7</text>
<text x="50.1" y="74.7">8</text>
<text x="50.1" y="77.2">9</text>
<text x="85.7" y="72.1">3</text>
<text x="89.9" y="76.9" transform="rotate(-90 89.9 76.9)">2</text>
<text x="93.3" y="72.1">4</text>
<text x="212.7" y="72.1">2</text>
<text x="212.7" y="77.2">6</text>
<text x="212.7" y="74.7">7</text>
<text x="236.8" y="72.1">3</text>
<text x="241" y="76.9" transform="rotate(-90 241 76.9)">2</text>
<text x="244.4" y="72.1">4</text>
<text x="49.5" y="79.8">10</text>
<text x="49.5" y="82.3">11</text>
<text x="236.8" y="82.3">3</text>
<text x="241" y="79.4" transform="rotate(-90 241 79.4)">2</text>
<text x="244.4" y="82.3">4</text>
<text x="49.5" y="84.8">12</text>
<text x="49.5" y="87.4">13</text>
<text x="201.7" y="87.7" transform="rotate(-90 201.7 87.7)">SH</text>
<text x="204.2" y="87.1" transform="rotate(-90 204.2 87.1)">4</text>
<text x="206.8" y="87.1" transform="rotate(-90 206.8 87.1)">8</text>
<text x="236.8" y="84.8">1</text>
<text x="241" y="89.6" transform="rotate(-90 241 89.6)">5</text>
<text x="244.4" y="84.8">6</text>
<text x="53.3" y="112.8">1</text>
<text x="53.3" y="110.2">2</text>
<text x="107.2" y="124.2">3</text>
<text x="125" y="124.2">2 +5V_SEL</text>
<text x="125" y="124.2">2</text>
<text x="107.2" y="126.7">4</text>
<text x="107.2" y="131.8">5</text>
<text x="107.2" y="134.4">6</text>
<text x="125" y="134.4">8</text>
<text x="116.6" y="139.1" transform="rotate(-90 116.6 139.1)">1</text>
</g>
<g font-size="1.3" fill="#725600">
<text x="125.2" y="72">SW</text>
<text x="125.2" y="74.5">DM</text>
<text x="125.3" y="77.1">DP</text>
</g>
<g font-size=".5" fill="#006464">
<text x="53.6" y="65.2">5.1K</text>
<text x="53.6" y="80.5">5.1K</text>
</g>
</svg>
